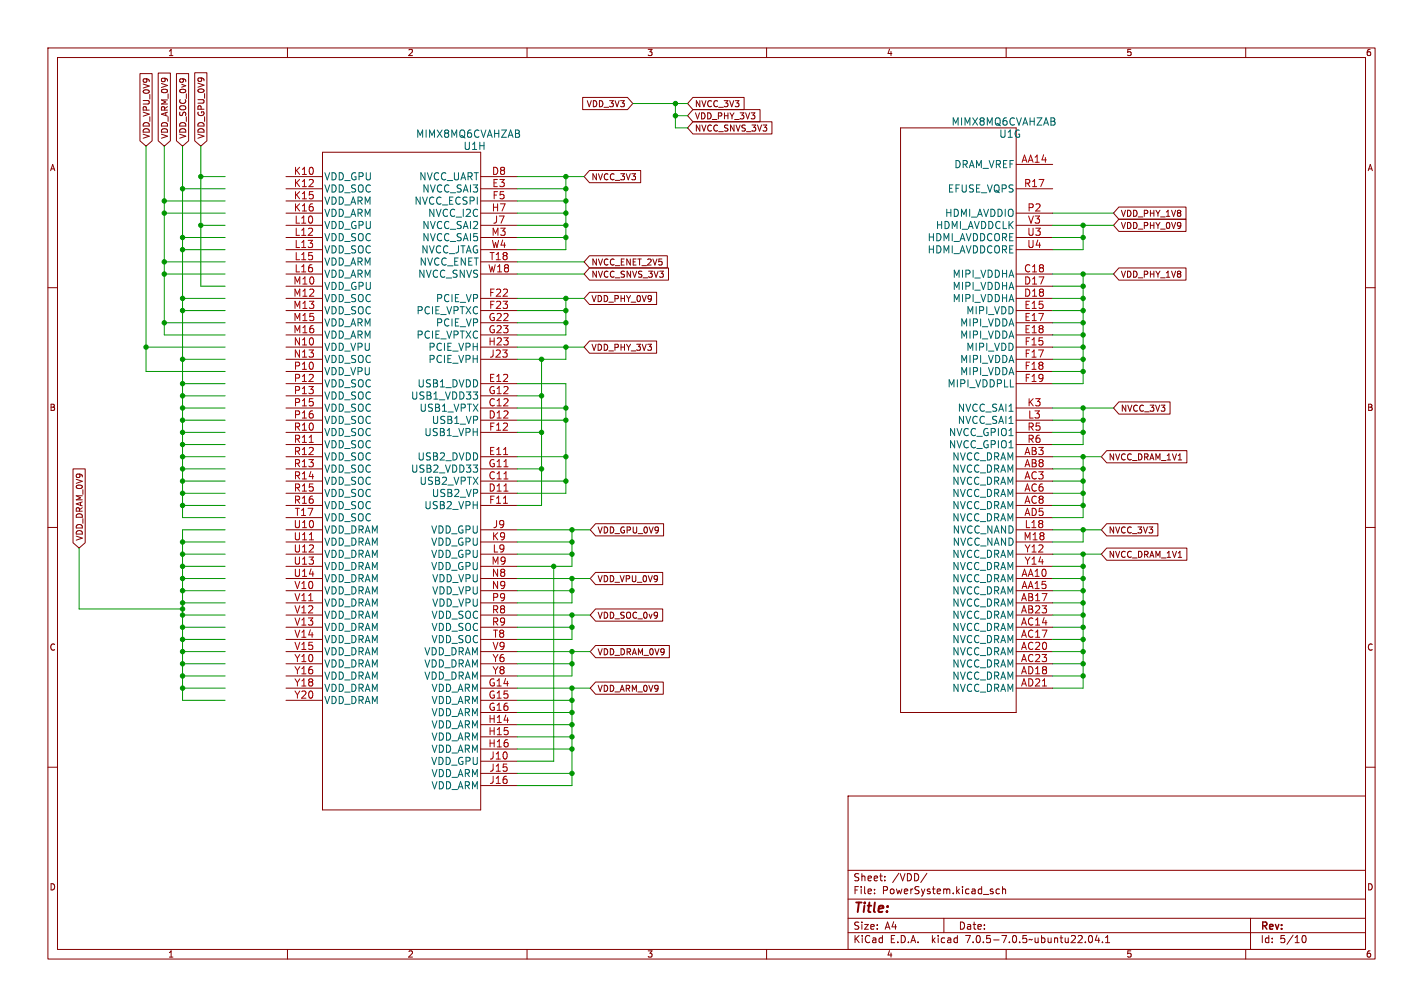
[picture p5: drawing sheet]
<svg xmlns="http://www.w3.org/2000/svg" width="297mm" height="210mm" viewBox="0 0 297 210" stroke-linecap="round" stroke-linejoin="round" font-family="sans-serif">
<g fill="none" stroke="#840000" stroke-width=".21">
<path d="M10 10h277v190h-277zM12 12h273v186h-273zM29.2 15.4h2.6v14l-1.3 1.1-1.3-1.1zM33 15.2h2.6v14.2l-1.3 1.1-1.3-1.1zM36.8 15.4h2.6v14l-1.3 1.1-1.3-1.1zM40.6 15.2h2.6v14.2l-1.3 1.1-1.3-1.1zM60 10v2M110 10v2M160 10v2M210 10v2M260 10v2M59.7 39.4h7.6"/>
<path d="M59.7 36.8h7.6M67.3 31.8h33v137.1h-33zM100.3 39.4h7.6M100.3 36.8h7.6M121.6 20.3h9.4l1.1 1.3-1.1 1.3h-9.4zM123 35.6h10.7v2.5h-10.7l-1.1-1.3zM144.6 22.9h14v2.5h-14l-1.1-1.3zM144.6 20.3h10.7v2.6h-10.7l-1.1-1.3zM144.6 25.4h16.5v2.5h-16.5l-1.1-1.2zM188 26.7h24.1v121.9h-24.1zM212.1 34.3h7.6M212.1 39.4h7.6"/>
<path d="M10 60h2M59.7 57.2h7.6M59.7 59.7h7.6M59.7 44.5h7.6M59.7 49.5h7.6M59.7 52.1h7.6M59.7 47h7.6M59.7 41.9h7.6M59.7 54.6h7.6M100.3 57.2h7.6M100.3 44.5h7.6M100.3 49.5h7.6"/>
<path d="M100.3 52.1h7.6M100.3 47h7.6M100.3 41.9h7.6M100.3 54.6h7.6M123 55.9h16.5v2.5h-16.5l-1.1-1.2zM123 53.3h16.3v2.6h-16.3l-1.1-1.3zM212.1 57.2h7.6M212.1 59.7h7.6M212.1 44.5h7.6M212.1 49.5h7.6M212.1 52.1h7.6M212.1 47h7.6"/>
<path d="M233.5 43.2h14v2.5h-14l-1.1-1.2zM233.5 45.7h14v2.6h-14l-1.1-1.3zM233.5 55.9h14v2.5h-14l-1.1-1.2zM285 60h2M59.7 62.2h7.6M59.7 64.8h7.6M59.7 67.3h7.6M59.7 69.9h7.6M59.7 72.4h7.6M59.7 74.9h7.6M59.7 77.5h7.6M100.3 62.2h7.6"/>
<path d="M100.3 64.8h7.6M100.3 67.3h7.6M100.3 69.9h7.6M100.3 72.4h7.6M100.3 74.9h7.6M123 71.1h14v2.6h-14l-1.1-1.3zM123 61h14v2.5h-14l-1.1-1.3zM212.1 62.2h7.6M212.1 64.8h7.6M212.1 67.3h7.6M212.1 69.9h7.6M212.1 72.4h7.6"/>
<path d="M212.1 74.9h7.6M212.1 77.5h7.6M15.2 97.8h2.6v15.4l-1.3 1.1-1.3-1.1zM59.7 95.3h7.6M59.7 97.8h7.6M59.7 80h7.6M59.7 85.1h7.6M59.7 87.6h7.6M59.7 90.2h7.6M59.7 92.7h7.6M59.7 82.6h7.6M100.3 95.3h7.6"/>
<path d="M100.3 97.8h7.6M100.3 80h7.6M100.3 85.1h7.6M100.3 87.6h7.6M100.3 90.2h7.6M100.3 82.6h7.6M212.1 95.3h7.6M212.1 97.8h7.6M212.1 80h7.6M212.1 85.1h7.6M212.1 87.6h7.6M212.1 90.2h7.6"/>
<path d="M212.1 92.7h7.6M231 94h16.7v2.5h-16.7l-1.1-1.2zM233.5 83.8h10.7v2.6h-10.7l-1.1-1.3zM10 110h2M59.7 100.3h7.6M59.7 102.9h7.6M59.7 105.4h7.6M59.7 108h7.6M59.7 110.5h7.6M59.7 113h7.6M59.7 115.6h7.6M59.7 118.1h7.6"/>
<path d="M100.3 100.3h7.6M100.3 102.9h7.6M100.3 105.4h7.6M100.3 110.5h7.6M100.3 113h7.6M100.3 115.6h7.6M100.3 118.1h7.6M124.3 109.2h14.2v2.6h-14.2l-1.1-1.3zM124.3 119.4h14v2.5h-14l-1.1-1.2zM212.1 100.3h7.6M212.1 102.9h7.6M212.1 105.4h7.6"/>
<path d="M212.1 108h7.6M212.1 110.5h7.6M212.1 113h7.6M212.1 115.6h7.6M212.1 118.1h7.6M231 114.3h16.7v2.5h-16.7l-1.1-1.2zM231 109.2h10.7v2.6h-10.7l-1.1-1.3zM285 110h2M59.7 120.7h7.6M59.7 123.2h7.6M59.7 125.7h7.6M59.7 128.3h7.6"/>
<path d="M59.7 130.8h7.6M59.7 133.4h7.6M59.7 135.9h7.6M59.7 138.4h7.6M100.3 120.7h7.6M100.3 123.2h7.6M100.3 125.7h7.6M100.3 128.3h7.6M100.3 130.8h7.6M100.3 133.4h7.6M100.3 135.9h7.6M100.3 138.4h7.6"/>
<path d="M124.3 134.6h15.4v2.6h-15.4l-1.1-1.3zM124.3 127h14v2.5h-14l-1.1-1.2zM212.1 120.7h7.6M212.1 123.2h7.6M212.1 125.7h7.6M212.1 128.3h7.6M212.1 130.8h7.6M212.1 133.4h7.6M212.1 135.9h7.6M212.1 138.4h7.6M10 160h2M59.7 141h7.6"/>
<path d="M59.7 143.5h7.6M59.7 146.1h7.6M100.3 148.6h7.6M100.3 141h7.6M100.3 143.5h7.6M100.3 146.1h7.6M100.3 151.1h7.6M100.3 153.7h7.6M100.3 156.2h7.6M100.3 158.8h7.6M124.3 142.2h14.1v2.6h-14.1l-1.1-1.3zM212.1 141h7.6"/>
<path d="M212.1 143.5h7.6M285 160h2M100.3 161.3h7.6M100.3 163.8h7.6M177 166h108v32h-108zM60 198v2M110 198v2M160 198v2M177 194.5h108M177 191.5h108M177 187.5h108M177 181.5h108"/>
<path d="M182.5 186.3v.1M182.5 185.5v.1M184.7 183.6v.1M184.7 182.8v.1M193.5 182.1l-1.3 2M197 191.5v3M208.6 185.5l-.4-.1-.3 .3 .1 .6h.6M209.2 185.5l.3-.1 .3 .1 .1 .9M209.2 184.9v1.5M210 198v2M226.5 196.5v.1M227.3 195.2l.2-.1a.8 .8 0 0 1 .6 .7 .8 .8 0 0 1-.6 .8l-.2-.1-.1-.5z"/>
<path d="M229 195l-.4 1.1h.9M229.3 195.6v1M230.1 196.5v.1M230.7 196.6h.9M230.7 195.5l.5-.4v1.5M260 198v2M261 191.5v6.5M272 195.2l.1-.1a.8 .8 0 0 1 .5 .7 .8 .8 0 0 1-.5 .8 .99 .99 0 0 1-.1-1.4z"/>
</g>
<path d="M64.6 112.6h.8" fill="none" stroke="#a90000" stroke-width=".21"/>
<g fill="none" stroke="#009600" stroke-width=".21">
<path d="M30.5 30.5v47h16.5M34.3 30.5v39.4h12.7M38.1 30.5v77.5h8.9M38.1 39.4h8.9M41.9 36.8h5.1M41.9 30.5v29.2h5.1M107.9 36.8h14M107.9 39.4h10.2M118.1 36.8v15.3h-10.2M132.1 21.6h11.4M141 21.6v5.1h2.5M141 24.1h2.5"/>
<path d="M34.3 44.5h12.7M34.3 41.9h12.7M34.3 57.2h12.7M34.3 54.6h12.7M38.1 52.1h8.9M38.1 49.5h8.9M41.9 47h5.1M107.9 44.5h10.2M107.9 41.9h10.2M107.9 57.2h14M107.9 47h10.2M107.9 49.5h10.2"/>
<path d="M107.9 54.6h14M219.7 44.5h12.7M219.7 57.2h12.7M219.7 47h12.7M219.7 49.5h6.4M219.7 59.7h6.4M226.1 57.2v22.8h-6.4M226.1 47v5.1h-6.4M30.5 72.4h16.5M34.3 67.3h12.7M38.1 74.9h8.9M38.1 62.2h8.9"/>
<path d="M38.1 64.8h8.9M107.9 72.4h14M107.9 67.3h10.2M107.9 62.2h14M107.9 64.8h10.2M113 74.9v30.5h-5.1M118.1 72.4v2.5h-10.2M118.1 62.2v7.7h-10.2M219.7 74.9h6.4M219.7 69.9h6.4M219.7 77.5h6.4M219.7 72.4h6.4"/>
<path d="M219.7 67.3h6.4M219.7 62.2h6.4M219.7 64.8h6.4M38.1 90.2h8.9M38.1 92.7h8.9M38.1 95.3h8.9M38.1 97.8h8.9M38.1 80h8.9M38.1 82.6h8.9M38.1 85.1h8.9M38.1 87.6h8.9M107.9 80h10.2v22.9h-10.2"/>
<path d="M107.9 90.2h5.1M107.9 95.3h10.2M107.9 97.8h5.1M107.9 82.6h5.1M107.9 85.1h10.2M107.9 87.6h10.2M219.7 90.2h6.4M219.7 95.3h10.2M219.7 97.8h6.4M219.7 85.1h12.7M219.7 87.6h6.4M226.1 95.3v12.7h-6.4"/>
<path d="M226.1 85.1v7.6h-6.4M16.5 114.3v12.7h21.6M38.1 118.1h8.9M38.1 113h8.9M38.1 105.4h8.9M38.1 102.9h8.9M38.1 100.3h8.9M38.1 115.6h8.9M47 110.5h-8.9v35.6h8.9M107.9 110.5h15.3M107.9 113h11.5M107.9 100.3h10.2"/>
<path d="M107.9 115.6h11.5M115.6 118.1v40.7h-7.7M119.4 110.5v7.6h-11.5M219.7 110.5h10.2M219.7 118.1h6.4M219.7 105.4h6.4M219.7 102.9h6.4M219.7 100.3h6.4M219.7 115.6h10.2M226.1 115.6v27.9h-6.4M226.1 110.5v2.5h-6.4M38.1 125.7h8.9"/>
<path d="M38.1 123.2h8.9M38.1 138.4h8.9M38.1 120.7h8.9M38.1 135.9h8.9M38.1 133.4h8.9M38.1 130.8h8.9M38.1 128.3h8.9M107.9 123.2h11.5M107.9 138.4h11.5M107.9 120.7h15.3M107.9 135.9h15.3M107.9 130.8h11.5"/>
<path d="M107.9 128.3h15.3M119.4 120.7v5h-11.5M119.4 135.9v5.1h-11.5M119.4 128.3v5.1h-11.5M219.7 125.7h6.4M219.7 123.2h6.4M219.7 138.4h6.4M219.7 120.7h6.4M219.7 135.9h6.4M219.7 133.4h6.4M219.7 130.8h6.4M219.7 128.3h6.4"/>
<path d="M38.1 143.5h8.9M38.1 141h8.9M107.9 143.5h15.3M107.9 146.1h11.5M107.9 151.1h11.5M107.9 148.6h11.5M107.9 153.7h11.5M107.9 156.2h11.5M119.4 143.5v20.3h-11.5M219.7 141h6.4M107.9 161.3h11.5"/>
</g>
<g fill="#009600" stroke="#009600" stroke-width=".21">
<circle cx="226.1" cy="135.9" r=".46"/>
<circle cx="119.4" cy="123.2" r=".46"/>
<circle cx="226.1" cy="130.8" r=".46"/>
<circle cx="226.1" cy="133.4" r=".46"/>
<circle cx="226.1" cy="141" r=".46"/>
<circle cx="226.1" cy="138.4" r=".46"/>
<circle cx="119.4" cy="130.8" r=".46"/>
<circle cx="119.4" cy="128.3" r=".46"/>
<circle cx="226.1" cy="125.7" r=".46"/>
<circle cx="226.1" cy="128.3" r=".46"/>
<circle cx="226.1" cy="100.3" r=".46"/>
<circle cx="226.1" cy="95.3" r=".46"/>
<circle cx="226.1" cy="97.8" r=".46"/>
<circle cx="226.1" cy="115.6" r=".46"/>
<circle cx="226.1" cy="110.5" r=".46"/>
<circle cx="226.1" cy="120.7" r=".46"/>
<circle cx="226.1" cy="118.1" r=".46"/>
<circle cx="226.1" cy="123.2" r=".46"/>
<circle cx="226.1" cy="105.4" r=".46"/>
<circle cx="226.1" cy="102.9" r=".46"/>
<circle cx="118.1" cy="62.2" r=".46"/>
<circle cx="118.1" cy="64.8" r=".46"/>
<circle cx="113" cy="82.6" r=".46"/>
<circle cx="118.1" cy="85.1" r=".46"/>
<circle cx="118.1" cy="87.6" r=".46"/>
<circle cx="113" cy="74.9" r=".46"/>
<circle cx="118.1" cy="72.4" r=".46"/>
<circle cx="118.1" cy="67.3" r=".46"/>
<circle cx="226.1" cy="57.2" r=".46"/>
<circle cx="226.1" cy="49.5" r=".46"/>
<circle cx="226.1" cy="72.4" r=".46"/>
<circle cx="226.1" cy="67.3" r=".46"/>
<circle cx="226.1" cy="69.9" r=".46"/>
<circle cx="226.1" cy="62.2" r=".46"/>
<circle cx="226.1" cy="59.7" r=".46"/>
<circle cx="226.1" cy="90.2" r=".46"/>
<circle cx="226.1" cy="87.6" r=".46"/>
<circle cx="226.1" cy="64.8" r=".46"/>
<circle cx="226.1" cy="77.5" r=".46"/>
<circle cx="226.1" cy="74.9" r=".46"/>
<circle cx="226.1" cy="85.1" r=".46"/>
<circle cx="226.1" cy="47" r=".46"/>
<circle cx="118.1" cy="47" r=".46"/>
<circle cx="118.1" cy="41.9" r=".46"/>
<circle cx="118.1" cy="44.5" r=".46"/>
<circle cx="141" cy="24.1" r=".46"/>
<circle cx="118.1" cy="36.8" r=".46"/>
<circle cx="118.1" cy="49.5" r=".46"/>
<circle cx="118.1" cy="39.4" r=".46"/>
<circle cx="141" cy="21.6" r=".46"/>
<circle cx="38.1" cy="39.4" r=".46"/>
<circle cx="41.9" cy="36.8" r=".46"/>
<circle cx="113" cy="97.8" r=".46"/>
<circle cx="118.1" cy="100.3" r=".46"/>
<circle cx="41.9" cy="47" r=".46"/>
<circle cx="38.1" cy="49.5" r=".46"/>
<circle cx="118.1" cy="95.3" r=".46"/>
<circle cx="34.3" cy="41.9" r=".46"/>
<circle cx="34.3" cy="44.5" r=".46"/>
<circle cx="115.6" cy="118.1" r=".46"/>
<circle cx="119.4" cy="110.5" r=".46"/>
<circle cx="113" cy="90.2" r=".46"/>
<circle cx="38.1" cy="92.7" r=".46"/>
<circle cx="38.1" cy="90.2" r=".46"/>
<circle cx="38.1" cy="87.6" r=".46"/>
<circle cx="30.5" cy="72.4" r=".46"/>
<circle cx="38.1" cy="74.9" r=".46"/>
<circle cx="38.1" cy="85.1" r=".46"/>
<circle cx="38.1" cy="80" r=".46"/>
<circle cx="38.1" cy="82.6" r=".46"/>
<circle cx="38.1" cy="95.3" r=".46"/>
<circle cx="38.1" cy="100.3" r=".46"/>
<circle cx="38.1" cy="97.8" r=".46"/>
<circle cx="38.1" cy="115.6" r=".46"/>
<circle cx="38.1" cy="113" r=".46"/>
<circle cx="38.1" cy="102.9" r=".46"/>
<circle cx="38.1" cy="105.4" r=".46"/>
<circle cx="38.1" cy="120.7" r=".46"/>
<circle cx="38.1" cy="118.1" r=".46"/>
<circle cx="38.1" cy="123.2" r=".46"/>
<circle cx="38.1" cy="125.7" r=".46"/>
<circle cx="38.1" cy="138.4" r=".46"/>
<circle cx="38.1" cy="127" r=".46"/>
<circle cx="38.1" cy="130.8" r=".46"/>
<circle cx="38.1" cy="128.3" r=".46"/>
<circle cx="38.1" cy="141" r=".46"/>
<circle cx="38.1" cy="143.5" r=".46"/>
<circle cx="38.1" cy="135.9" r=".46"/>
<circle cx="38.1" cy="133.4" r=".46"/>
<circle cx="119.4" cy="113" r=".46"/>
<circle cx="119.4" cy="115.6" r=".46"/>
<circle cx="119.4" cy="138.4" r=".46"/>
<circle cx="119.4" cy="135.9" r=".46"/>
<circle cx="119.4" cy="120.7" r=".46"/>
<circle cx="119.4" cy="151.1" r=".46"/>
<circle cx="119.4" cy="156.2" r=".46"/>
<circle cx="119.4" cy="148.6" r=".46"/>
<circle cx="119.4" cy="153.7" r=".46"/>
<circle cx="119.4" cy="161.3" r=".46"/>
<circle cx="119.4" cy="146.1" r=".46"/>
<circle cx="119.4" cy="143.5" r=".46"/>
<circle cx="34.3" cy="57.2" r=".46"/>
<circle cx="38.1" cy="64.8" r=".46"/>
<circle cx="34.3" cy="67.3" r=".46"/>
<circle cx="38.1" cy="62.2" r=".46"/>
<circle cx="38.1" cy="52.1" r=".46"/>
<circle cx="34.3" cy="54.6" r=".46"/>
</g>
<text font-size="2.8" fill="#840000" x="178" y="190.8">Title:</text>
<g font-size="2.1" fill="#006464">
<text x="86.8" y="28.9">MIMX8MQ6CVAHZAB</text>
<text x="198.6" y="26.4">MIMX8MQ6CVAHZAB</text>
<text x="208.5" y="28.9">U1G</text>
<text x="96.7" y="31.4">U1H</text>
<text x="199.2" y="35.2">DRAM_VREF</text>
<text x="67.6" y="37.8">VDD_GPU</text>
<text x="67.6" y="40.3">VDD_SOC</text>
<text x="87.5" y="37.8">NVCC_UART</text>
<text x="88.1" y="40.3">NVCC_SAI3</text>
<text x="197.8" y="40.3">EFUSE_VQPS</text>
<text x="67.6" y="42.8">VDD_ARM</text>
<text x="67.6" y="45.4">VDD_ARM</text>
<text x="67.6" y="47.9">VDD_GPU</text>
<text x="86.5" y="42.8">NVCC_ECSPI</text>
<text x="88.1" y="47.9">NVCC_SAI2</text>
<text x="89.4" y="45.4">NVCC_I2C</text>
<text x="195.3" y="47.9">HDMI_AVDDCLK</text>
<text x="197.3" y="45.4">HDMI_AVDDIO</text>
<text x="67.6" y="50.5">VDD_SOC</text>
<text x="67.6" y="53">VDD_SOC</text>
<text x="87.9" y="53">NVCC_JTAG</text>
<text x="88.1" y="50.5">NVCC_SAI5</text>
<text x="193.6" y="50.5">HDMI_AVDDCORE</text>
<text x="193.6" y="53">HDMI_AVDDCORE</text>
<text x="67.6" y="55.5">VDD_ARM</text>
<text x="67.6" y="58.1">VDD_ARM</text>
<text x="87.3" y="58.1">NVCC_SNVS</text>
<text x="87.6" y="55.5">NVCC_ENET</text>
<text x="198.8" y="58.1">MIPI_VDDHA</text>
<text x="67.6" y="60.6">VDD_GPU</text>
<text x="67.6" y="63.2">VDD_SOC</text>
<text x="67.6" y="65.7">VDD_SOC</text>
<text x="86.9" y="65.7">PCIE_VPTXC</text>
<text x="91" y="63.2">PCIE_VP</text>
<text x="198.8" y="60.6">MIPI_VDDHA</text>
<text x="198.8" y="63.2">MIPI_VDDHA</text>
<text x="201.7" y="65.7">MIPI_VDD</text>
<text x="67.6" y="68.2">VDD_ARM</text>
<text x="67.6" y="70.8">VDD_ARM</text>
<text x="86.9" y="70.8">PCIE_VPTXC</text>
<text x="91" y="68.2">PCIE_VP</text>
<text x="200.4" y="68.2">MIPI_VDDA</text>
<text x="200.4" y="70.8">MIPI_VDDA</text>
<text x="67.6" y="73.3">VDD_VPU</text>
<text x="67.6" y="75.9">VDD_SOC</text>
<text x="89.4" y="73.3">PCIE_VPH</text>
<text x="89.4" y="75.9">PCIE_VPH</text>
<text x="200.4" y="75.9">MIPI_VDDA</text>
<text x="201.7" y="73.3">MIPI_VDD</text>
<text x="67.6" y="78.4">VDD_VPU</text>
<text x="67.6" y="80.9">VDD_SOC</text>
<text x="67.6" y="83.5">VDD_SOC</text>
<text x="85.8" y="83.5">USB1_VDD33</text>
<text x="87.1" y="80.9">USB1_DVDD</text>
<text x="197.8" y="80.9">MIPI_VDDPLL</text>
<text x="200.4" y="78.4">MIPI_VDDA</text>
<text x="67.6" y="86">VDD_SOC</text>
<text x="67.6" y="88.6">VDD_SOC</text>
<text x="87.6" y="86">USB1_VPTX</text>
<text x="90.1" y="88.6">USB1_VP</text>
<text x="199.9" y="86">NVCC_SAI1</text>
<text x="199.9" y="88.6">NVCC_SAI1</text>
<text x="67.6" y="91.1">VDD_SOC</text>
<text x="67.6" y="93.6">VDD_SOC</text>
<text x="88.6" y="91.1">USB1_VPH</text>
<text x="198.1" y="91.1">NVCC_GPIO1</text>
<text x="198.1" y="93.6">NVCC_GPIO1</text>
<text x="67.6" y="96.2">VDD_SOC</text>
<text x="67.6" y="98.7">VDD_SOC</text>
<text x="67.6" y="101.3">VDD_SOC</text>
<text x="85.8" y="98.7">USB2_VDD33</text>
<text x="87.1" y="96.2">USB2_DVDD</text>
<text x="87.6" y="101.3">USB2_VPTX</text>
<text x="198.8" y="96.2">NVCC_DRAM</text>
<text x="198.8" y="98.7">NVCC_DRAM</text>
<text x="198.8" y="101.3">NVCC_DRAM</text>
<text x="67.6" y="103.8">VDD_SOC</text>
<text x="67.6" y="106.3">VDD_SOC</text>
<text x="88.6" y="106.3">USB2_VPH</text>
<text x="90.1" y="103.8">USB2_VP</text>
<text x="198.8" y="103.8">NVCC_DRAM</text>
<text x="198.8" y="106.3">NVCC_DRAM</text>
<text x="67.6" y="108.9">VDD_SOC</text>
<text x="67.6" y="111.4">VDD_DRAM</text>
<text x="67.6" y="114">VDD_DRAM</text>
<text x="90" y="111.4">VDD_GPU</text>
<text x="90" y="114">VDD_GPU</text>
<text x="198.8" y="108.9">NVCC_DRAM</text>
<text x="198.8" y="111.4">NVCC_NAND</text>
<text x="198.8" y="114">NVCC_NAND</text>
<text x="67.6" y="116.5">VDD_DRAM</text>
<text x="67.6" y="119">VDD_DRAM</text>
<text x="90" y="116.5">VDD_GPU</text>
<text x="90" y="119">VDD_GPU</text>
<text x="198.8" y="116.5">NVCC_DRAM</text>
<text x="198.8" y="119">NVCC_DRAM</text>
<text x="67.6" y="121.6">VDD_DRAM</text>
<text x="67.6" y="124.1">VDD_DRAM</text>
<text x="90.2" y="121.6">VDD_VPU</text>
<text x="90.2" y="124.1">VDD_VPU</text>
<text x="198.8" y="121.6">NVCC_DRAM</text>
<text x="198.8" y="124.1">NVCC_DRAM</text>
<text x="67.6" y="126.7">VDD_DRAM</text>
<text x="67.6" y="129.2">VDD_DRAM</text>
<text x="67.6" y="131.7">VDD_DRAM</text>
<text x="90.1" y="129.2">VDD_SOC</text>
<text x="90.1" y="131.7">VDD_SOC</text>
<text x="90.2" y="126.7">VDD_VPU</text>
<text x="198.8" y="126.7">NVCC_DRAM</text>
<text x="198.8" y="129.2">NVCC_DRAM</text>
<text x="198.8" y="131.7">NVCC_DRAM</text>
<text x="67.6" y="134.3">VDD_DRAM</text>
<text x="67.6" y="136.8">VDD_DRAM</text>
<text x="88.6" y="136.8">VDD_DRAM</text>
<text x="90.1" y="134.3">VDD_SOC</text>
<text x="198.8" y="134.3">NVCC_DRAM</text>
<text x="198.8" y="136.8">NVCC_DRAM</text>
<text x="67.6" y="139.4">VDD_DRAM</text>
<text x="67.6" y="141.9">VDD_DRAM</text>
<text x="88.6" y="139.4">VDD_DRAM</text>
<text x="88.6" y="141.9">VDD_DRAM</text>
<text x="198.8" y="139.4">NVCC_DRAM</text>
<text x="198.8" y="141.9">NVCC_DRAM</text>
<text x="67.6" y="144.4">VDD_DRAM</text>
<text x="67.6" y="147">VDD_DRAM</text>
<text x="90.1" y="144.4">VDD_ARM</text>
<text x="90.1" y="147">VDD_ARM</text>
<text x="90.1" y="149.5">VDD_ARM</text>
<text x="198.8" y="144.4">NVCC_DRAM</text>
<text x="90.1" y="152.1">VDD_ARM</text>
<text x="90.1" y="154.6">VDD_ARM</text>
<text x="90" y="159.7">VDD_GPU</text>
<text x="90.1" y="157.1">VDD_ARM</text>
<text x="90.1" y="162.2">VDD_ARM</text>
<text x="90.1" y="164.8">VDD_ARM</text>
</g>
<g font-size="2.1" fill="#a90000">
<text x="213.1" y="34">AA14</text>
<text x="61.3" y="36.6">K10</text>
<text x="61.3" y="39.1">K12</text>
<text x="61.3" y="41.7">K15</text>
<text x="102.6" y="36.6">D8</text>
<text x="102.7" y="39.1">E3</text>
<text x="102.7" y="41.7">F5</text>
<text x="213.7" y="39.1">R17</text>
<text x="61.3" y="44.2">K16</text>
<text x="61.4" y="46.7">L10</text>
<text x="102.6" y="44.2">H7</text>
<text x="102.8" y="46.7">J7</text>
<text x="214.4" y="44.2">P2</text>
<text x="214.5" y="46.7">V3</text>
<text x="61.4" y="49.3">L12</text>
<text x="61.4" y="51.8">L13</text>
<text x="102.5" y="49.3">M3</text>
<text x="102.5" y="51.8">W4</text>
<text x="214.4" y="49.3">U3</text>
<text x="214.4" y="51.8">U4</text>
<text x="61.2" y="59.4">M10</text>
<text x="61.4" y="54.4">L15</text>
<text x="61.4" y="56.9">L16</text>
<text x="101.8" y="56.9">W18</text>
<text x="102.1" y="54.4">T18</text>
<text x="213.7" y="56.9">C18</text>
<text x="213.7" y="59.4">D17</text>
<text x="61.2" y="62">M12</text>
<text x="61.2" y="64.5">M13</text>
<text x="102" y="62">F22</text>
<text x="102" y="64.5">F23</text>
<text x="213.7" y="62">D18</text>
<text x="213.8" y="64.5">E15</text>
<text x="61.2" y="67.1">M15</text>
<text x="61.2" y="69.6">M16</text>
<text x="101.9" y="67.1">G22</text>
<text x="101.9" y="69.6">G23</text>
<text x="213.8" y="67.1">E17</text>
<text x="213.8" y="69.6">E18</text>
<text x="61.2" y="72.1">N10</text>
<text x="61.2" y="74.7">N13</text>
<text x="61.3" y="77.2">P10</text>
<text x="101.9" y="72.1">H23</text>
<text x="102.1" y="74.7">J23</text>
<text x="213.8" y="72.1">F15</text>
<text x="213.8" y="74.7">F17</text>
<text x="213.8" y="77.2">F18</text>
<text x="61.3" y="79.8">P12</text>
<text x="61.3" y="82.3">P13</text>
<text x="101.9" y="82.3">G12</text>
<text x="102" y="79.8">E12</text>
<text x="213.8" y="79.8">F19</text>
<text x="61.3" y="84.8">P15</text>
<text x="61.3" y="87.4">P16</text>
<text x="61.3" y="89.9">R10</text>
<text x="101.9" y="84.8">C12</text>
<text x="101.9" y="87.4">D12</text>
<text x="102" y="89.9">F12</text>
<text x="214.4" y="84.8">K3</text>
<text x="214.4" y="89.9">R5</text>
<text x="214.5" y="87.4">L3</text>
<text x="61.3" y="92.5">R11</text>
<text x="61.3" y="95">R12</text>
<text x="102" y="95">E11</text>
<text x="213.8" y="95">AB3</text>
<text x="214.4" y="92.5">R6</text>
<text x="61.3" y="97.5">R13</text>
<text x="61.3" y="100.1">R14</text>
<text x="101.9" y="100.1">C11</text>
<text x="101.9" y="97.5">G11</text>
<text x="213.8" y="97.5">AB8</text>
<text x="213.8" y="100.1">AC3</text>
<text x="61.3" y="102.6">R15</text>
<text x="61.3" y="105.2">R16</text>
<text x="61.5" y="107.7">T17</text>
<text x="101.9" y="102.6">D11</text>
<text x="102" y="105.2">F11</text>
<text x="213.8" y="102.6">AC6</text>
<text x="213.8" y="105.2">AC8</text>
<text x="213.8" y="107.7">AD5</text>
<text x="61.2" y="110.2">U10</text>
<text x="61.2" y="112.8">U11</text>
<text x="102.6" y="112.8">K9</text>
<text x="102.8" y="110.2">J9</text>
<text x="213.6" y="112.8">M18</text>
<text x="213.8" y="110.2">L18</text>
<text x="61.2" y="115.3">U12</text>
<text x="61.2" y="117.9">U13</text>
<text x="102.5" y="117.9">M9</text>
<text x="102.8" y="115.3">L9</text>
<text x="213.8" y="115.3">Y12</text>
<text x="213.8" y="117.9">Y14</text>
<text x="61.2" y="120.4">U14</text>
<text x="61.4" y="122.9">V10</text>
<text x="61.4" y="125.5">V11</text>
<text x="102.6" y="120.4">N8</text>
<text x="102.6" y="122.9">N9</text>
<text x="102.6" y="125.5">P9</text>
<text x="213" y="125.5">AB17</text>
<text x="213.1" y="120.4">AA10</text>
<text x="213.1" y="122.9">AA15</text>
<text x="61.4" y="128">V12</text>
<text x="61.4" y="130.6">V13</text>
<text x="102.6" y="128">R8</text>
<text x="102.6" y="130.6">R9</text>
<text x="213" y="128">AB23</text>
<text x="213" y="130.6">AC14</text>
<text x="61.4" y="133.1">V14</text>
<text x="61.4" y="135.6">V15</text>
<text x="102.7" y="135.6">V9</text>
<text x="102.8" y="133.1">T8</text>
<text x="213" y="133.1">AC17</text>
<text x="213" y="135.6">AC20</text>
<text x="61.4" y="138.2">Y10</text>
<text x="61.4" y="140.7">Y16</text>
<text x="61.4" y="143.3">Y18</text>
<text x="101.9" y="143.3">G14</text>
<text x="102.7" y="138.2">Y6</text>
<text x="102.7" y="140.7">Y8</text>
<text x="213" y="138.2">AC23</text>
<text x="213" y="140.7">AD18</text>
<text x="213" y="143.3">AD21</text>
<text x="61.4" y="145.8">Y20</text>
<text x="101.9" y="145.8">G15</text>
<text x="101.9" y="148.3">G16</text>
<text x="101.9" y="150.9">H14</text>
<text x="101.9" y="153.4">H15</text>
<text x="101.9" y="156">H16</text>
<text x="102.1" y="158.5">J10</text>
<text x="102.1" y="161">J15</text>
<text x="102.1" y="163.6">J16</text>
</g>
<g font-size="2.1" fill="#840000">
<text x="178" y="183.9">Sheet:</text>
<text x="186.2" y="183.9">/VDD/</text>
<text x="178" y="186.6">File:</text>
<text x="184" y="186.6">PowerSystem.kicad_sch</text>
<text x="178" y="196.8">KiCad</text>
<text x="178" y="194">Size:</text>
<text x="184.6" y="194">A4</text>
<text x="185.7" y="196.8">E.D.A.</text>
<text x="194.4" y="196.8">kicad</text>
<text x="200" y="194">Date:</text>
<text x="201.5" y="196.8">7.0.5-7.0.5~ubuntu22.04.1</text>
<text x="263" y="194.2">Rev:</text>
<text x="263" y="196.8">Id:</text>
<text x="267" y="196.8">5/10</text>
</g>
<g font-size="1.8" fill="#840000">
<text x="35" y="11.8">1</text>
<text x="85" y="11.8">2</text>
<text x="135" y="11.8">3</text>
<text x="185" y="11.8">4</text>
<text x="235" y="11.8">5</text>
<text x="285" y="11.8">6</text>
<text x="122.4" y="22.5">VDD_3V3</text>
<text x="144.9" y="22.5">NVCC_3V3</text>
<text x="31.4" y="29.1" transform="rotate(-90 31.4 29.1)">VDD_VPU_0V9</text>
<text x="35.2" y="29.1" transform="rotate(-90 35.2 29.1)">VDD_ARM_0V9</text>
<text x="39" y="29.1" transform="rotate(-90 39 29.1)">VDD_SOC_0v9</text>
<text x="42.8" y="29.1" transform="rotate(-90 42.8 29.1)">VDD_GPU_0V9</text>
<text x="144.9" y="25">VDD_PHY_3V3</text>
<text x="144.9" y="27.6">NVCC_SNVS_3V3</text>
<text x="10.4" y="35.8">A</text>
<text x="285.4" y="35.8">A</text>
<text x="123.3" y="37.7">NVCC_3V3</text>
<text x="233.8" y="45.4">VDD_PHY_1V8</text>
<text x="233.8" y="47.9">VDD_PHY_0V9</text>
<text x="123.3" y="58.1">NVCC_SNVS_3V3</text>
<text x="123.3" y="55.5">NVCC_ENET_2V5</text>
<text x="233.8" y="58.1">VDD_PHY_1V8</text>
<text x="123.3" y="63.1">VDD_PHY_0V9</text>
<text x="123.3" y="73.3">VDD_PHY_3V3</text>
<text x="10.3" y="85.8">B</text>
<text x="233.8" y="86">NVCC_3V3</text>
<text x="285.3" y="85.8">B</text>
<text x="231.3" y="96.2">NVCC_DRAM_1V1</text>
<text x="17.4" y="112.9" transform="rotate(-90 17.4 112.9)">VDD_DRAM_0V9</text>
<text x="124.6" y="111.4">VDD_GPU_0V9</text>
<text x="231.3" y="111.4">NVCC_3V3</text>
<text x="231.3" y="116.5">NVCC_DRAM_1V1</text>
<text x="124.6" y="121.6">VDD_VPU_0V9</text>
<text x="124.6" y="129.2">VDD_SOC_0v9</text>
<text x="10.3" y="135.8">C</text>
<text x="124.6" y="136.8">VDD_DRAM_0V9</text>
<text x="285.3" y="135.8">C</text>
<text x="124.6" y="144.4">VDD_ARM_0V9</text>
<text x="10.3" y="185.8">D</text>
<text x="285.3" y="185.8">D</text>
<text x="35" y="199.8">1</text>
<text x="85" y="199.8">2</text>
<text x="135" y="199.8">3</text>
<text x="185" y="199.8">4</text>
<text x="235" y="199.8">5</text>
<text x="285" y="199.8">6</text>
</g>
</svg>
